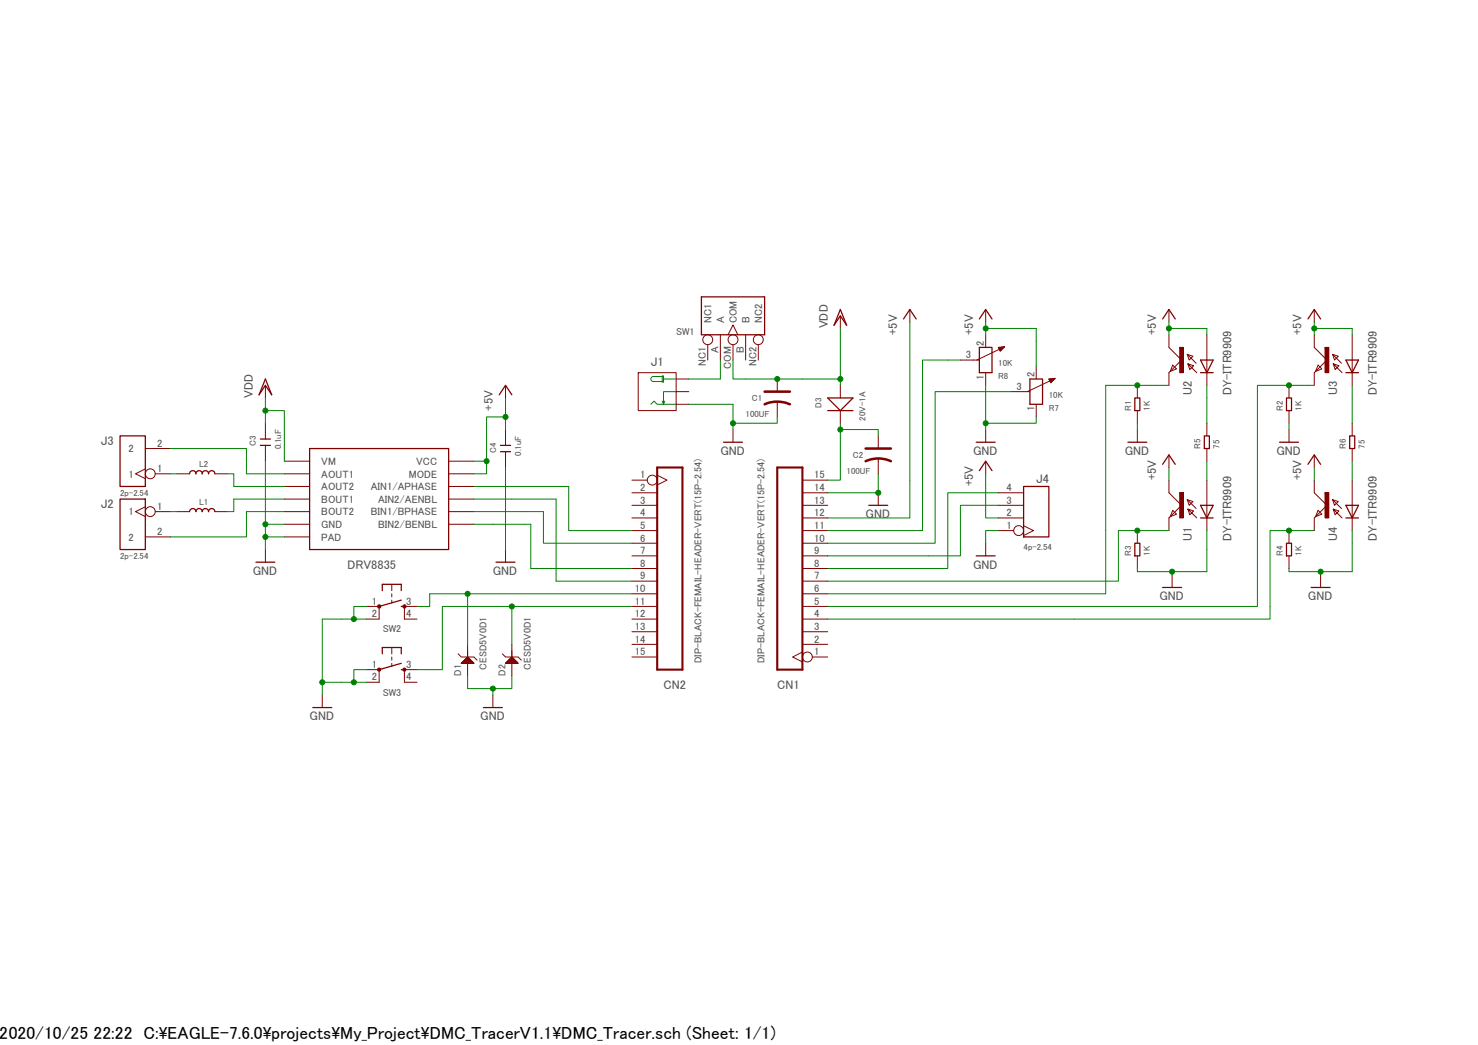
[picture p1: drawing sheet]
<svg xmlns="http://www.w3.org/2000/svg" width="297mm" height="210mm" viewBox="0 0 297 210" stroke-linecap="round" stroke-linejoin="round" font-family="sans-serif">
<path d="M19.6 59.5l257.7 85.8M277.3 59.5l-257.7 85.8" fill="none" stroke="#fff" stroke-width=".2"/>
<g fill="none" stroke="#800000" stroke-width=".25">
<path d="M53.3 76.2l1.3 3.1-1.3-1.9-1.2 1.9zM168.9 62.2l1.3 3.2-1.3-1.9-1.3 1.9zM181.6 64.1l1.3-1.9 1.2 1.9M196.8 69.8h2.6v5.1h-2.6zM196.8 64.1l1.3-1.9 1.3 1.9M207 76.2h2.5v5h-2.5zM228.1 80h1v2.5h-1zM233.7 64.1l1.2-1.9 1.3 1.9M258.5 80h1.1v2.5h-1.1zM262.9 64.1l1.2-1.9 1.3 1.9M24.1 87.6h5.1v10.1h-5.1zM145.4 88.9h3.8"/>
<path d="M196.2 88.9h3.8M196.8 94.6l1.3-1.9 1.3 1.9M205.7 97.7h5.1v10.2h-5.1zM226.7 88.9h3.8M233.7 93.3l1.2-1.9 1.3 1.9M242 87.6h1.1v2.5h-1.1zM257.2 88.9h3.8M262.9 93.3l1.2-1.9 1.3 1.9M271.2 87.6h1.1v2.5h-1.1zM24.1 100.3h5.1v10.1h-5.1zM51.4 113h3.8M99.7 113h3.8"/>
<path d="M196.2 111.7h3.8M228.1 109.2h1v2.5h-1zM241.3 101.5h2.5l-1.3 2.6zM241.3 104.1h2.5M258.5 109.2h1.1v2.5h-1.1zM62.9 142.2h3.8M97.2 142.2h3.8"/>
</g>
<g fill="none" stroke="#800000" stroke-width=".2">
<path d="M53.3 77.4v2.6M168.9 63.5v2.5M182.9 62.2v2.5M193 72.3h3.8M198.1 62.2v2.5M198.1 67.3v2.5M198.1 74.9v2.5M200.6 69.8l1.3-.1-.9 .9zM200.7 69.9h1M200.7 70h.9M200.8 70.1h.7M200.8 70.2h.6"/>
<path d="M200.9 70.4h.3M201 70.5h.1M201.2 69.7h.6M201.9 69.7l-5.6 2.6M203.2 78.7h3.8M208.3 73.6v2.6M210.8 76.2l1.3-.2-.9 .9zM210.9 76.3h.9M210.9 76.4h.8M211 76.5h.6M211 76.1h1M211 76.6h.5"/>
<path d="M211.1 76.8h.2M211.2 76.9h.1M212.1 76l-5.6 2.7M228.6 77.4v2.6M234.9 62.2v2.5M259.1 77.4v2.6M264.1 62.2v2.5M29.2 94.2l-2 1 2 1M29.2 90.1h5.1M31.2 95.2h3.1M127 99h5.1M127 96.5h3.1"/>
<path d="M132.1 95.5l1.9 1-1.9 1M147.3 86.3v2.6M161.3 99h5M161.3 96.5h5M198.1 86.3v2.6M198.1 92.7v2.5M200.6 99h5.1M208.3 81.2v2.6M228.6 82.5v2.5M228.6 86.3v2.6M234.9 99l2.6 2.5-2.3 2.3 1.2-.5-.7-.7-.5 1.2-.3 .3M234.9 91.4v2.5"/>
<path d="M242.5 85v2.6M242.5 90.1v2.6M259.1 82.5v2.5M259.1 86.3v2.6M264.1 91.4v2.5M271.8 85v2.6M271.8 90.1v2.6M29.2 101.8l-2 1 2 1M29.2 107.9h5.1M31.2 102.8h3.1M53.3 110.4v2.6M101.6 110.4v2.6"/>
<path d="M127 106.6h5.1M127 104.1h5.1M127 101.5h5.1M127 109.2h5.1M127 111.7h5.1M127 114.2h5.1M127 116.8h5.1M127 119.3h5.1M161.3 106.6h5M161.3 104.1h5M161.3 101.5h5M161.3 109.2h5"/>
<path d="M161.3 111.7h5M161.3 114.2h5M161.3 116.8h5M161.3 119.3h5M198.1 109.2v2.5M200.6 106.6h3.1M200.6 104.1h5.1M200.6 101.5h5.1M205.7 105.6l2 1-2 1M228.6 106.6v2.6M228.6 111.7v2.5M238.6 100.4l1.8 1.8"/>
<path d="M238.6 100.4l1.2 .4-.8 .7zM238.7 102.3l.4 1.1 .8-.7-1.2-.4 1.8 1.8M242.5 101.5v2.6M259.1 106.6v2.6M259.1 111.7v2.5M64.8 139.6v2.6M92.1 131.4l.6 .6h1.3M92.8 133.2h2.3M92.9 133.1h2.1M93 132.9h1.9M93.2 132.8h1.6M93.3 132.7h1.4"/>
<path d="M93.4 132.6h1.1M93.5 132.5h.9M93.7 132.3h.6M93.8 132.2h.4M93.9 132.1h.2M94 129.5v2.5M94 133.3v2.5M94 132l1.2 1.3h-2.5zM94 132h1.2l.7 .7M99.1 139.6v2.6M101 131.4l.6 .6h1.3M101.7 133.2h2.3"/>
<path d="M101.8 133.1h2.1M101.9 132.9h1.9M102.1 132.8h1.6M102.2 132.7h1.3M102.3 132.6h1.1M102.4 132.5h.9M102.5 132.3h.7M102.7 132.2h.4M102.8 132.1h.2M102.9 129.5v2.5M102.9 133.3v2.5M102.9 132l1.2 1.3h-2.5z"/>
<path d="M102.9 132h1.2l.7 .7M127 121.9h5.1M127 124.4h5.1M127 126.9h5.1M127 129.5h5.1M127 132h5.1M161.3 131l-2 1 2 1M161.3 121.9h5M161.3 124.4h5M161.3 126.9h5M161.3 129.5h5M163.3 132h3"/>
<circle cx="30.2" cy="95.2" r="1"/>
<circle cx="131.1" cy="96.5" r="1"/>
<circle cx="30.2" cy="102.8" r="1"/>
<circle cx="204.7" cy="106.6" r="1"/>
<circle cx="162.3" cy="132" r="1"/>
</g>
<path d="M132.1 93.9h5.1v40.7h-5.1zM156.2 93.9h5.1v40.7h-5.1z" fill="none" stroke="#800000" stroke-width=".42"/>
<path d="M237.1 99h.7v5.1h-.7z" fill="#800000"/>
<path d="M234.9 69.8l2.6 2.5-2.3 2.3 1.2-.5-.7-.7-.5 1.2-.3 .3M238.6 71.2l1.8 1.8M238.6 71.2l1.2 .4-.8 .7zM238.7 73.1l.4 1.2 .8-.8-1.2-.4 1.8 1.8M242.5 72.3v2.6M234.9 96.5v2.5M237.1 99h.7v5.1h-.7zM237.1 99h.1M242.5 96.5v5M234.9 104.1v2.5M242.5 104.1v2.5" fill="none" stroke="#800000" stroke-width=".2"/>
<path d="M241.3 72.3h2.5l-1.3 2.6zM241.3 74.9h2.5" fill="none" stroke="#800000" stroke-width=".25"/>
<path d="M237.1 69.8h.7v5.1h-.7z" fill="#800000"/>
<path d="M234.9 67.3v2.5M234.9 74.9v2.5M237.1 69.8h.7v5.1h-.7zM237.1 69.8h.1M242.5 67.3v5M242.5 74.9v2.5M264.1 69.8l2.6 2.5-2.3 2.3 1.3-.5-.8-.7-.5 1.2-.3 .3M267.8 71.2l1.8 1.8M267.8 71.2l1.2 .4-.8 .7zM267.9 73.1l.4 1.2 .8-.8-1.2-.4 1.8 1.8M271.8 72.3v2.6" fill="none" stroke="#800000" stroke-width=".2"/>
<path d="M270.5 72.3h2.5l-1.2 2.6zM270.5 74.9h2.5" fill="none" stroke="#800000" stroke-width=".25"/>
<path d="M266.3 69.8h.8v5.1h-.8z" fill="#800000"/>
<path d="M264.1 67.3v2.5M264.1 74.9v2.5M266.3 69.8h.8v5.1h-.8zM266.3 69.8h.1M271.8 67.3v5M271.8 74.9v2.5M264.1 99l2.6 2.5-2.3 2.3 1.3-.5-.8-.7-.5 1.2-.3 .3M267.8 100.4l1.8 1.8M267.8 100.4l1.2 .4-.8 .7zM267.9 102.3l.4 1.1 .8-.7-1.2-.4 1.8 1.8M271.8 101.5v2.6" fill="none" stroke="#800000" stroke-width=".2"/>
<path d="M270.5 101.5h2.5l-1.2 2.6zM270.5 104.1h2.5" fill="none" stroke="#800000" stroke-width=".25"/>
<path d="M266.3 99h.8v5.1h-.8z" fill="#800000"/>
<g fill="none" stroke="#800000" stroke-width=".2">
<path d="M101.6 77.4v2.6M128.3 74.9h7.6v7.6h-7.6zM135.9 76.2h2.5M135.9 78.7h2.5M142.2 69.3v3M144.8 67.3v5M146.3 67.3l1-2 1 2M147.3 69.3v3M149.9 67.3v5M152.4 69.3v3M156.2 76.2v2.5M168.9 77.4v2.6"/>
<path d="M35.6 95.2h2.5M43.2 95.2h2.5M53.3 85v3.2M53.3 89.5v3.2M57.1 95.2h5.1M57.1 92.7h5.1M57.1 97.7h5.1M90.2 95.2h5M90.2 92.7h5M90.2 97.7h5M101.6 86.3v3.2M101.6 90.8v3.1"/>
<path d="M135.9 81.2h2.5M156.2 80.6v3.2M168.9 82.5v2.5M176.5 87.6v2.5M176.5 92v3.2M176.5 99v2.5M264.1 96.5v2.5M266.3 99h.8v5.1h-.8zM266.3 99h.1M271.8 96.5v5M35.6 102.8h2.5M43.2 102.8h2.5"/>
<path d="M57.1 102.8h5.1M57.1 105.3h5.1M57.1 100.3h5.1M57.1 107.9h5.1M78.7 117.4v1.3M78.7 119.3v.7M90.2 102.8h5M90.2 105.3h5M90.2 100.3h5M264.1 104.1v2.5M271.8 104.1v2.5M76.2 121.9v2.5"/>
<path d="M78.7 120.6v.6M81.3 121.9v2.5"/>
<circle cx="142.2" cy="68.3" r="1"/>
<circle cx="147.3" cy="68.3" r="1"/>
<circle cx="152.4" cy="68.3" r="1"/>
</g>
<g fill="none" stroke="#800000" stroke-width=".25">
<path d="M141 59.6h12.7v7.7h-12.7zM100.3 79.3l1.3-1.9 1.3 1.9M166.3 80h5.1l-2.5 2.5zM38.1 95.2a.64 .64 0 0 1 .6-.6 .64 .64 0 0 1 .7 .6 .64 .64 0 0 1 .6-.6 .64 .64 0 0 1 .6 .6 .64 .64 0 0 1 .7-.6 .64 .64 0 0 1 .6 .6 .64 .64 0 0 1 .6-.6 .64 .64 0 0 1 .7 .6M52.3 89.5h2.1M52.3 88.2h2.1M62.2 90.1h28v20.3h-28zM100.6 89.5h2M100.6 90.8h2M166.3 82.5h5.1M38.1 102.8a.64 .64 0 0 1 .6-.6 .64 .64 0 0 1 .7 .6 .64 .64 0 0 1 .6-.6 .64 .64 0 0 1 .6 .6 .64 .64 0 0 1 .7-.6 .64 .64 0 0 1 .6 .6 .64 .64 0 0 1 .6-.6 .64 .64 0 0 1 .7 .6M76.8 118.7v-1.3h3.8v1.3"/>
<path d="M174.6 101.5h3.8M80.6 120.6l-4.4 1.3M80.6 121.9h.7"/>
</g>
<path d="M153.7 78.7h5M153.7 81.2a6.3 6.3 0 0 1 5 0M174 92.7a6.2 6.2 0 0 1 5 0M174 90.1h5" fill="none" stroke="#800000" stroke-width=".51"/>
<path d="M76 121.6l.3-.1 .2 .1v.5l-.2 .1-.3-.1-.1-.2z" fill-rule="evenodd" fill="#800000"/>
<path d="M76 121.6l.3-.1 .2 .1v.5l-.2 .1-.3-.1-.1-.2z" fill="none" stroke="#800000" stroke-width=".2"/>
<path d="M81 121.6l.4-.1 .1 .1v.5l-.1 .1-.4-.1-.1-.2z" fill-rule="evenodd" fill="#800000"/>
<path d="M73.7 121.9h2.5M73.7 124.4h2.5M76.2 134.6v2.5M78.7 130.1v1.3M78.7 132v.7M78.7 133.3v.6M81 121.6l.4-.1 .1 .1v.5l-.1 .1-.4-.1-.1-.2zM81.3 134.6v2.5M81.3 121.9h2.5M81.3 124.4h2.5" fill="none" stroke="#800000" stroke-width=".2"/>
<path d="M76.8 131.4v-1.3h3.8v1.3M80.6 133.3l-4.4 1.3M80.6 134.6h.7" fill="none" stroke="#800000" stroke-width=".25"/>
<circle cx="76.2" cy="134.6" r=".33" fill="#800000"/>
<circle cx="76.2" cy="134.6" r=".33" fill="none" stroke="#800000" stroke-width=".2"/>
<circle cx="81.3" cy="134.6" r=".33" fill="#800000"/>
<g fill="none" stroke="#800000" stroke-width=".2">
<path d="M235.6 115.5v2.5M265.4 115.5v2.5M73.7 134.6h2.5M73.7 137.1h2.5M81.3 134.6h2.5M81.3 137.1h2.5"/>
<circle cx="81.3" cy="134.6" r=".33"/>
</g>
<path d="M233.7 118h3.8M263.5 118h3.8" fill="none" stroke="#800000" stroke-width=".25"/>
<path d="M133.1 75.6v1.1M133.3 76.2v.6h-.2v-.1h-1.8a.51 .51 0 0 1-.5-.5 .51 .51 0 0 1 .5-.6h1.8v-.1h.2v.7h2.6M135.9 78.7h-2.6v2.5l-.2-.6M130.8 81.2l.6-.6 .7 .6h3.8M133.6 80.6l-.3 .6M64.8 124.4v15.2" fill="none" stroke="#008000" stroke-width=".2"/>
<circle cx="64.8" cy="137.1" r=".51" fill="#008000"/>
<g fill="none" stroke="#008000" stroke-width=".2">
<path d="M64.8 137.1h6.3M64.8 124.4h3.8M73.7 134.6h-2.6v2.5h2.6"/>
<circle cx="64.8" cy="137.1" r=".51"/>
</g>
<circle cx="71.1" cy="137.1" r=".51" fill="#008000"/>
<g fill="none" stroke="#008000" stroke-width=".2">
<path d="M68.6 124.4h2.5M73.7 121.9h-2.6v2.5h2.6"/>
<circle cx="71.1" cy="137.1" r=".51"/>
</g>
<circle cx="71.1" cy="124.4" r=".51" fill="#008000"/>
<g fill="none" stroke="#008000" stroke-width=".2">
<path d="M228.6 85v1.3M259.1 85v1.3M235.6 114.9v.6M242.5 106.6v8.3h-13.9v-.7"/>
<circle cx="71.1" cy="124.4" r=".51"/>
</g>
<circle cx="235.6" cy="114.9" r=".51" fill="#008000"/>
<g fill="none" stroke="#008000" stroke-width=".2">
<path d="M265.4 114.9v.6M271.8 106.6v8.3h-12.7v-.7"/>
<circle cx="235.6" cy="114.9" r=".51"/>
</g>
<circle cx="265.4" cy="114.9" r=".51" fill="#008000"/>
<g fill="none" stroke="#008000" stroke-width=".2">
<path d="M138.4 81.2h8.9v5.1M156.2 83.8v1.2h-8.9"/>
<circle cx="265.4" cy="114.9" r=".51"/>
</g>
<circle cx="147.3" cy="85" r=".51" fill="#008000"/>
<g fill="none" stroke="#008000" stroke-width=".2">
<path d="M53.3 92.7v17.7M53.3 105.3h3.8"/>
<circle cx="147.3" cy="85" r=".51"/>
</g>
<circle cx="53.3" cy="105.3" r=".51" fill="#008000"/>
<g fill="none" stroke="#008000" stroke-width=".2">
<path d="M53.3 107.9h3.8"/>
<circle cx="53.3" cy="105.3" r=".51"/>
</g>
<circle cx="53.3" cy="107.9" r=".51" fill="#008000"/>
<g fill="none" stroke="#008000" stroke-width=".2">
<path d="M200.6 106.6h-2.5v2.6M94 135.8v2.6h5.1v1.2M102.9 135.8v2.6h-3.8"/>
<circle cx="53.3" cy="107.9" r=".51"/>
</g>
<circle cx="99.1" cy="138.4" r=".51" fill="#008000"/>
<g fill="none" stroke="#008000" stroke-width=".2">
<path d="M101.6 93.9v16.5M176.5 95.2v3.8h-10.2"/>
<circle cx="99.1" cy="138.4" r=".51"/>
</g>
<circle cx="176.5" cy="99" r=".51" fill="#008000"/>
<g fill="none" stroke="#008000" stroke-width=".2">
<path d="M198.1 77.4v8.9M208.3 83.8v1.2h-10.2"/>
<circle cx="176.5" cy="99" r=".51"/>
</g>
<circle cx="198.1" cy="85" r=".51" fill="#008000"/>
<g fill="none" stroke="#008000" stroke-width=".2">
<path d="M86.4 119.3h40.6M94 119.3v10.2"/>
<circle cx="198.1" cy="85" r=".51"/>
</g>
<circle cx="94" cy="119.3" r=".51" fill="#008000"/>
<g fill="none" stroke="#008000" stroke-width=".2">
<path d="M86.4 119.3v2.6h-2.6M102.9 121.9v7.6M127 121.9h-38.1v10.1"/>
<circle cx="94" cy="119.3" r=".51"/>
</g>
<circle cx="102.9" cy="121.9" r=".51" fill="#008000"/>
<g fill="none" stroke="#008000" stroke-width=".2">
<path d="M232.4 77.4h-10.2v41.9h-55.9M88.9 132v2.6h-5.1"/>
<circle cx="102.9" cy="121.9" r=".51"/>
</g>
<circle cx="228.6" cy="77.4" r=".51" fill="#008000"/>
<g fill="none" stroke="#008000" stroke-width=".2">
<path d="M232.4 77.4h2.5M262.9 77.4h-10.2v35.6"/>
<circle cx="228.6" cy="77.4" r=".51"/>
</g>
<circle cx="259.1" cy="77.4" r=".51" fill="#008000"/>
<g fill="none" stroke="#008000" stroke-width=".2">
<path d="M262.9 77.4h1.2M252.7 113v8.9h-86.4M262.9 106.6h-7.7v15.3"/>
<circle cx="259.1" cy="77.4" r=".51"/>
</g>
<circle cx="259.1" cy="106.6" r=".51" fill="#008000"/>
<g fill="none" stroke="#008000" stroke-width=".2">
<path d="M234.9 64.7v2.6M234.9 66h7.6v1.3M262.9 106.6h1.2M255.2 121.9v2.5h-88.9"/>
<circle cx="259.1" cy="106.6" r=".51"/>
</g>
<circle cx="234.9" cy="66" r=".51" fill="#008000"/>
<g fill="none" stroke="#008000" stroke-width=".2">
<path d="M264.1 64.7v2.6M264.1 66h7.7v1.3M264.1 93.9v2.6"/>
<circle cx="234.9" cy="66" r=".51"/>
</g>
<circle cx="264.1" cy="66" r=".51" fill="#008000"/>
<g fill="none" stroke="#008000" stroke-width=".2">
<path d="M182.9 64.7v39.4h-16.6M198.1 64.7v2.6M198.1 66h10.2v2.5M198.1 95.2v8.9h2.5"/>
<circle cx="264.1" cy="66" r=".51"/>
</g>
<circle cx="198.1" cy="66" r=".51" fill="#008000"/>
<g fill="none" stroke="#008000" stroke-width=".2">
<path d="M101.6 80v3.8h-3.8v8.9h-2.6M208.3 68.5v5.1M101.6 83.8v2.5M234.9 93.9v2.6"/>
<circle cx="198.1" cy="66" r=".51"/>
</g>
<circle cx="101.6" cy="83.8" r=".51" fill="#008000"/>
<g fill="none" stroke="#008000" stroke-width=".2">
<path d="M97.8 92.7v2.5h-2.6"/>
<circle cx="101.6" cy="83.8" r=".51"/>
</g>
<circle cx="97.8" cy="92.7" r=".51" fill="#008000"/>
<g fill="none" stroke="#008000" stroke-width=".2">
<path d="M147.3 72.3v3.9h21.6M168.9 66v11.4M242.5 77.4v7.6M271.8 77.4v7.6M242.5 92.7v3.8M271.8 92.7v3.8"/>
<circle cx="97.8" cy="92.7" r=".51"/>
</g>
<circle cx="168.9" cy="76.2" r=".51" fill="#008000"/>
<circle cx="168.9" cy="76.2" r=".51" fill="none" stroke="#008000" stroke-width=".2"/>
<circle cx="156.2" cy="76.2" r=".51" fill="#008000"/>
<g fill="none" stroke="#008000" stroke-width=".2">
<path d="M53.3 80v2.5M53.3 85v-2.5h3.8v10.2"/>
<circle cx="156.2" cy="76.2" r=".51"/>
</g>
<circle cx="53.3" cy="82.5" r=".51" fill="#008000"/>
<g fill="none" stroke="#008000" stroke-width=".2">
<path d="M200.6 99h-10.1v15.2h-24.2M57.1 102.8h-7.6v5.1h-15.2M57.1 100.3h-10.1v2.5h-1.3M200.6 101.5h-7.6v10.2h-26.7M234.9 106.6h-10.1v10.2h-58.5"/>
<circle cx="53.3" cy="82.5" r=".51"/>
</g>
<circle cx="228.6" cy="106.6" r=".51" fill="#008000"/>
<g fill="none" stroke="#008000" stroke-width=".2">
<path d="M144.8 72.3v3.9h-6.4M193 72.3h-7.6v34.3h-19.1M203.2 78.7h-15.3v30.5h-21.6M45.7 95.2h1.3v2.5h10.1M95.2 97.7h19.1v8.9h12.7M168.9 85v11.5h-2.6M168.9 86.3h7.6v1.3M95.2 102.8h14v6.4h17.8"/>
<circle cx="228.6" cy="106.6" r=".51"/>
</g>
<circle cx="168.9" cy="86.3" r=".51" fill="#008000"/>
<g fill="none" stroke="#008000" stroke-width=".2">
<path d="M34.3 95.2h1.3M34.3 90.1h15.2v5.1h7.6M34.3 102.8h1.3M95.2 100.3h16.6v16.5h15.2M95.2 105.3h11.5v8.9h20.3"/>
<circle cx="168.9" cy="86.3" r=".51"/>
</g>
<text font-size="3.5" x="0" y="208.9">2020/10/25 22:22 C:\EAGLE-7.6.0\projects\My_Project\DMC_TracerV1.1\DMC_Tracer.sch (Sheet: 1/1)</text>
<g font-size="2.5" fill="#505050">
<text x="166.3" y="66" transform="rotate(-90 166.3 66)">VDD</text>
<text x="180.3" y="67.3" transform="rotate(-90 180.3 67.3)">+5V</text>
<text x="195.6" y="67.3" transform="rotate(-90 195.6 67.3)">+5V</text>
<text x="232.4" y="67.3" transform="rotate(-90 232.4 67.3)">+5V</text>
<text x="261.6" y="67.3" transform="rotate(-90 261.6 67.3)">+5V</text>
<text x="130.8" y="73.6">J1</text>
<text x="50.8" y="80" transform="rotate(-90 50.8 80)">VDD</text>
<text x="99.1" y="82.5" transform="rotate(-90 99.1 82.5)">+5V</text>
<text x="239.5" y="79.5" transform="rotate(-90 239.5 79.5)">U2</text>
<text x="247.5" y="79.5" transform="rotate(-90 247.5 79.5)">DY-ITR9909</text>
<text x="268.7" y="79.5" transform="rotate(-90 268.7 79.5)">U3</text>
<text x="276.7" y="79.5" transform="rotate(-90 276.7 79.5)">DY-ITR9909</text>
<text x="20.3" y="89.4">J3</text>
<text x="144.8" y="91.4">GND</text>
<text x="195.6" y="91.4">GND</text>
<text x="226" y="91.4">GND</text>
<text x="256.5" y="91.4">GND</text>
<text x="195.6" y="97.7" transform="rotate(-90 195.6 97.7)">+5V</text>
<text x="208.3" y="97">J4</text>
<text x="232.4" y="96.5" transform="rotate(-90 232.4 96.5)">+5V</text>
<text x="261.6" y="96.5" transform="rotate(-90 261.6 96.5)">+5V</text>
<text x="20.3" y="102.2">J2</text>
<text x="174" y="104.1">GND</text>
<text x="239.5" y="108.6" transform="rotate(-90 239.5 108.6)">U1</text>
<text x="247.5" y="108.6" transform="rotate(-90 247.5 108.6)">DY-ITR9909</text>
<text x="268.7" y="108.6" transform="rotate(-90 268.7 108.6)">U4</text>
<text x="276.7" y="108.6" transform="rotate(-90 276.7 108.6)">DY-ITR9909</text>
<text x="50.8" y="115.5">GND</text>
<text x="69.8" y="114.2">DRV8835</text>
<text x="99.1" y="115.5">GND</text>
<text x="195.6" y="114.2">GND</text>
<text x="233" y="120.6">GND</text>
<text x="262.9" y="120.6">GND</text>
<text x="133.3" y="138.4">CN2</text>
<text x="156.2" y="138.4">CN1</text>
<text x="62.2" y="144.7">GND</text>
<text x="96.5" y="144.7">GND</text>
</g>
<g font-size="2.1" fill="#505050">
<text x="143" y="64.9" transform="rotate(-90 143 64.9)">NC1</text>
<text x="145.5" y="64.9" transform="rotate(-90 145.5 64.9)">A</text>
<text x="148.1" y="64.9" transform="rotate(-90 148.1 64.9)">COM</text>
<text x="150.6" y="64.9" transform="rotate(-90 150.6 64.9)">B</text>
<text x="153.2" y="64.9" transform="rotate(-90 153.2 64.9)">NC2</text>
<text x="144.4" y="71" transform="rotate(-90 144.4 71)">A</text>
<text x="149.5" y="71" transform="rotate(-90 149.5 71)">B</text>
<text x="194.1" y="72">3</text>
<text x="197.7" y="69.4" transform="rotate(-90 197.7 69.4)">2</text>
<text x="141.9" y="73.5" transform="rotate(-90 141.9 73.5)">NC1</text>
<text x="147" y="74.1" transform="rotate(-90 147 74.1)">COM</text>
<text x="152" y="73.5" transform="rotate(-90 152 73.5)">NC2</text>
<text x="197.7" y="76.3" transform="rotate(-90 197.7 76.3)">1</text>
<text x="207.9" y="75.8" transform="rotate(-90 207.9 75.8)">2</text>
<text x="204.3" y="78.3">3</text>
<text x="207.9" y="82.7" transform="rotate(-90 207.9 82.7)">1</text>
<text x="31.6" y="89.8">2</text>
<text x="25.8" y="96">1</text>
<text x="25.8" y="90.9">2</text>
<text x="31.6" y="94.8">1</text>
<text x="64.6" y="93.4">VM</text>
<text x="64.6" y="96">AOUT1</text>
<text x="82.2" y="96">MODE</text>
<text x="83.6" y="93.4">VCC</text>
<text x="64.6" y="98.5">AOUT2</text>
<text x="64.6" y="101">BOUT1</text>
<text x="74.5" y="98.5">AIN1/APHASE</text>
<text x="76" y="101">AIN2/AENBL</text>
<text x="128.6" y="96.1">1</text>
<text x="128.6" y="98.7">2</text>
<text x="128.6" y="101.2">3</text>
<text x="163.6" y="101.2">13</text>
<text x="163.6" y="98.7">14</text>
<text x="163.6" y="96.1">15</text>
<text x="202.3" y="101.2">3</text>
<text x="202.3" y="98.7">4</text>
<text x="25.8" y="103.6">1</text>
<text x="31.6" y="102.5">1</text>
<text x="31.6" y="107.5">2</text>
<text x="64.6" y="106.1">GND</text>
<text x="64.6" y="103.6">BOUT2</text>
<text x="74.5" y="103.6">BIN1/BPHASE</text>
<text x="76" y="106.1">BIN2/BENBL</text>
<text x="128.6" y="103.7">4</text>
<text x="128.6" y="106.3">5</text>
<text x="163.6" y="106.3">11</text>
<text x="163.6" y="103.7">12</text>
<text x="202.3" y="106.3">1</text>
<text x="202.3" y="103.7">2</text>
<text x="25.8" y="108.6">2</text>
<text x="64.6" y="108.6">PAD</text>
<text x="128.6" y="108.8">6</text>
<text x="128.6" y="111.3">7</text>
<text x="128.6" y="113.9">8</text>
<text x="163.6" y="113.9">8</text>
<text x="163.6" y="111.3">9</text>
<text x="163.6" y="108.8">10</text>
<text x="127.6" y="119">10</text>
<text x="128.6" y="116.4">9</text>
<text x="163.6" y="119">6</text>
<text x="163.6" y="116.4">7</text>
<text x="74.8" y="121.5">1</text>
<text x="74.8" y="124">2</text>
<text x="81.6" y="121.5">3</text>
<text x="81.6" y="124">4</text>
<text x="127.6" y="121.5">11</text>
<text x="127.6" y="124">12</text>
<text x="163.6" y="124">4</text>
<text x="163.6" y="121.5">5</text>
<text x="127.6" y="126.6">13</text>
<text x="127.6" y="129.1">14</text>
<text x="127.6" y="131.7">15</text>
<text x="163.6" y="131.7">1</text>
<text x="163.6" y="129.1">2</text>
<text x="163.6" y="126.6">3</text>
<text x="74.8" y="134.2">1</text>
<text x="74.8" y="136.7">2</text>
<text x="81.6" y="134.2">3</text>
<text x="81.6" y="136.7">4</text>
</g>
<g font-size="2" fill="#505050">
<text x="135.9" y="67.3">SW1</text>
<text x="76.9" y="127.1">SW2</text>
<text x="92.7" y="135.8" transform="rotate(-90 92.7 135.8)">D1</text>
<text x="97.8" y="134.6" transform="rotate(-90 97.8 134.6)">CESD5V0D1</text>
<text x="101.6" y="135.8" transform="rotate(-90 101.6 135.8)">D2</text>
<text x="106.7" y="134.6" transform="rotate(-90 106.7 134.6)">CESD5V0D1</text>
<text x="141" y="133.3" transform="rotate(-90 141 133.3)">DIP-BLACK-FEMAIL-HEADER-VERT(15P-2.54)</text>
<text x="153.7" y="133.3" transform="rotate(-90 153.7 133.3)">DIP-BLACK-FEMAIL-HEADER-VERT(15P-2.54)</text>
<text x="76.9" y="139.8">SW3</text>
</g>
<g font-size="1.8" fill="#505050">
<text x="200.6" y="73.6">10K</text>
<text x="200.6" y="76.2">R8</text>
<text x="149.9" y="83.8">100UF</text>
<text x="151.1" y="80.6">C1</text>
<text x="165.1" y="82" transform="rotate(-90 165.1 82)">D3</text>
<text x="210.8" y="80">10K</text>
<text x="210.8" y="82.5">R7</text>
<text x="227.3" y="82.5" transform="rotate(-90 227.3 82.5)">R1</text>
<text x="231.1" y="82.5" transform="rotate(-90 231.1 82.5)">1K</text>
<text x="257.8" y="82.5" transform="rotate(-90 257.8 82.5)">R2</text>
<text x="261.6" y="82.5" transform="rotate(-90 261.6 82.5)">1K</text>
<text x="51.4" y="89.7" transform="rotate(-90 51.4 89.7)">C3</text>
<text x="174" y="84.5" transform="rotate(-90 174 84.5)">20V-1A</text>
<text x="40" y="93.9">L2</text>
<text x="56.5" y="90.3" transform="rotate(-90 56.5 90.3)">0.1uF</text>
<text x="99.7" y="90.9" transform="rotate(-90 99.7 90.9)">C4</text>
<text x="104.8" y="91.6" transform="rotate(-90 104.8 91.6)">0.1uF</text>
<text x="170.2" y="95.2">100UF</text>
<text x="171.4" y="92">C2</text>
<text x="241.3" y="90.1" transform="rotate(-90 241.3 90.1)">R5</text>
<text x="245.1" y="90.1" transform="rotate(-90 245.1 90.1)">75</text>
<text x="270.5" y="90.1" transform="rotate(-90 270.5 90.1)">R6</text>
<text x="274.3" y="90.1" transform="rotate(-90 274.3 90.1)">75</text>
<text x="24.1" y="99.7">2p-2.54</text>
<text x="40" y="101.6">L1</text>
<text x="24.1" y="112.3">2p-2.54</text>
<text x="205.7" y="110.4">4p-2.54</text>
<text x="227.3" y="111.7" transform="rotate(-90 227.3 111.7)">R3</text>
<text x="231.1" y="111.7" transform="rotate(-90 231.1 111.7)">1K</text>
<text x="257.8" y="111.7" transform="rotate(-90 257.8 111.7)">R4</text>
<text x="261.6" y="111.7" transform="rotate(-90 261.6 111.7)">1K</text>
</g>
</svg>
